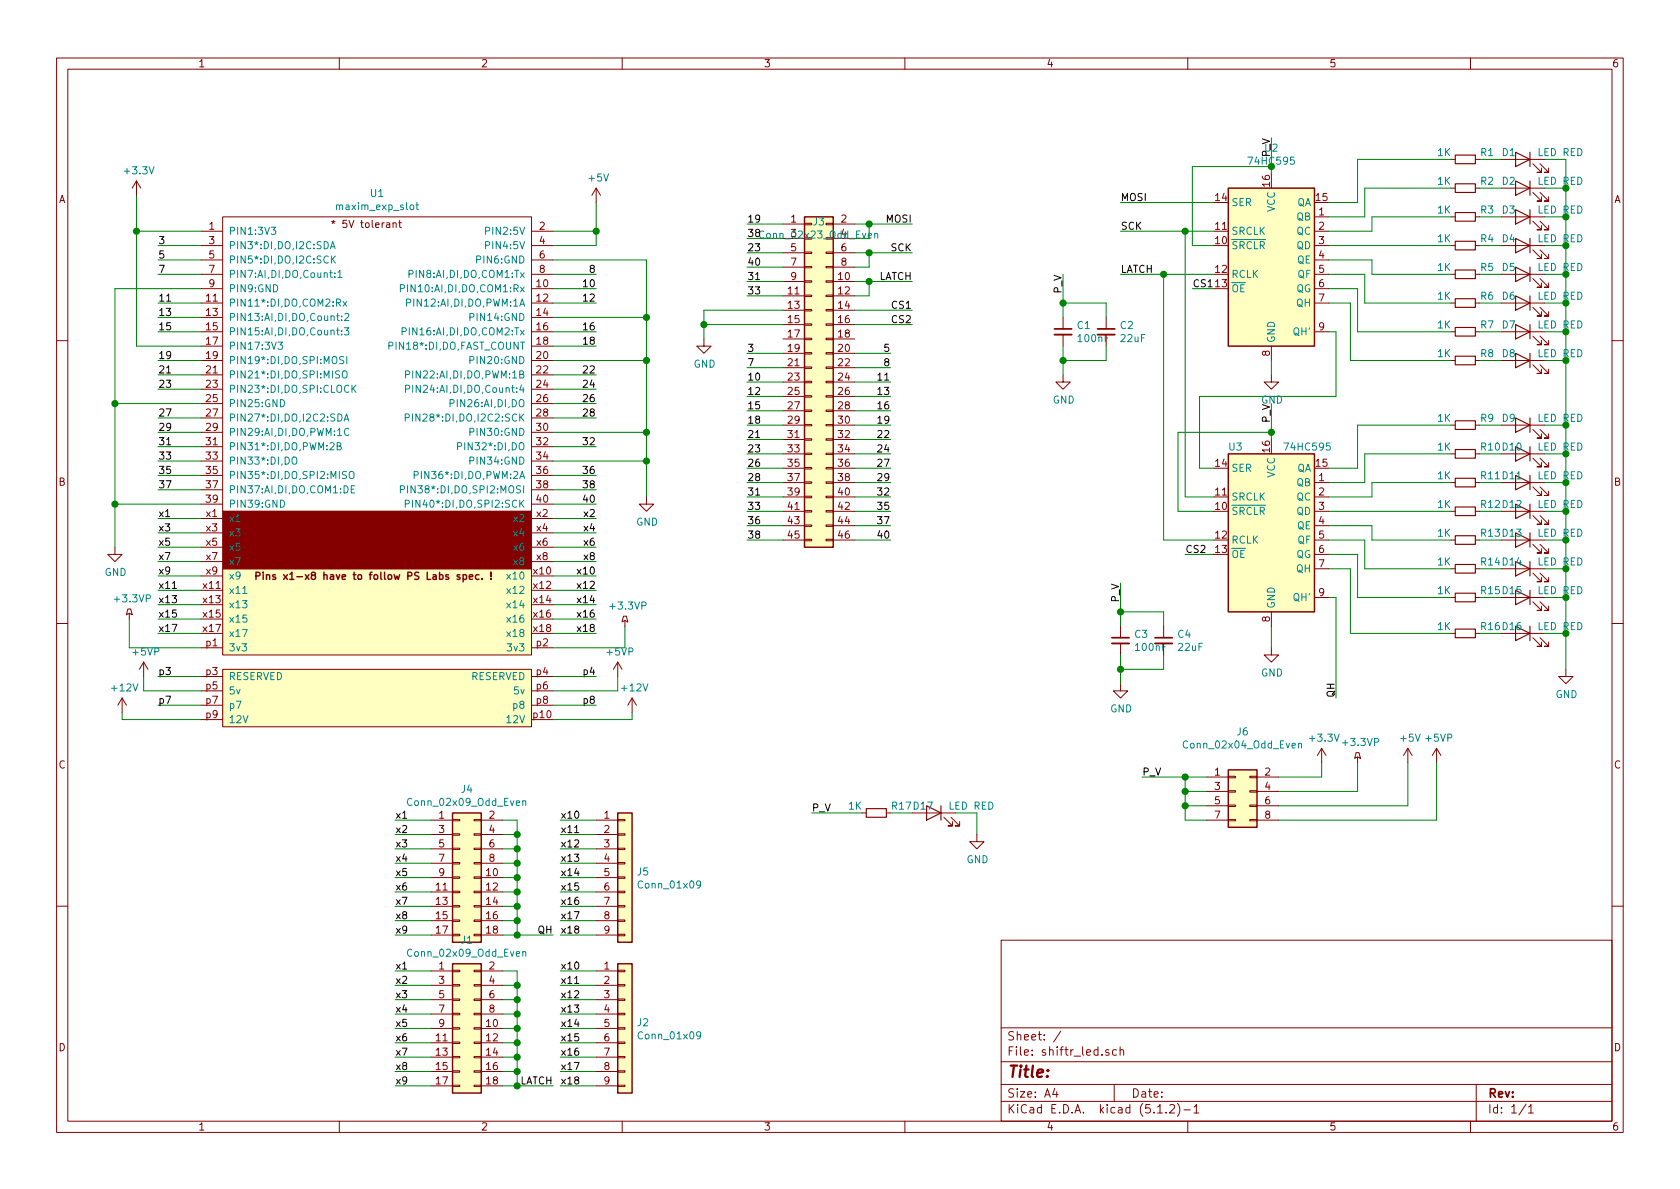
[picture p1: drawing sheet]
<svg xmlns="http://www.w3.org/2000/svg" width="297mm" height="210mm" viewBox="0 0 297 210" stroke-linecap="round" stroke-linejoin="round" font-family="sans-serif">
<g fill="none" stroke="#840000" stroke-width=".18">
<path d="M10 10.3h277v189.9h-277zM12 12.2h273v186.1h-273zM60 10.3v1.9M110 10.3v1.9M160 10.3v1.9M210 10.3v1.9M260 10.3v1.9M24.1 32l-.7 1.3M24.1 32v2.5M24.1 32l.8 1.3M39.4 38.3h54.6v52.1h-54.6zM58.6 39.1l.3 .2 .3-.2"/>
<path d="M58.8 39.5l.1-.2 .2 .2M58.9 39v.3M69.5 39.5l.2-.1h.3l.1 .8M70.5 39.4h.5M70.7 39v1.1l.3 .1M105.4 33.3l-.8 1.2M105.4 33.3v2.5M105.4 33.3l.8 1.2M138.4 39.6h3.8M142.2 39.5h1.3v.2h-1.3zM146 39.5h1.3v.2h-1.3zM147.3 39.6h3.8"/>
<path d="M232.4 38.3h2.5M256.5 38.3h.8M256.5 28.2h.8M256.5 33.3h.8M260.9 38.3h.7M260.9 28.2h.7M260.9 33.3h.7M268 38.3h5M268 28.2h5M268 33.3h5M271 29l1.5 1.5h-.7h.7v-.8M271 34l1.5 1.6h-.7h.7v-.8"/>
<path d="M271 39.1l1.5 1.5h-.7h.7v-.7M272.3 29l1.5 1.5h-.8h.8v-.8M272.3 34l1.5 1.6h-.8h.8v-.8M272.3 39.1l1.5 1.5h-.8h.8v-.7M35.6 40.9h3.8M35.6 43.4h3.8M35.6 46h3.8M35.6 48.5h3.8M35.6 51h3.8M35.6 53.6h3.8M35.6 58.7h3.8M35.6 56.1h3.8"/>
<path d="M94 40.9h3.8M94 43.4h3.8M94 46h3.8M94 48.5h3.8M94 51h3.8M94 53.6h3.8M94 58.7h3.8M94 56.1h3.8M124.5 59.9v1.3h1.2l-1.2 1.3-1.3-1.3h1.3M138.4 49.8h3.8M138.4 52.3h3.8M138.4 54.9h3.8"/>
<path d="M138.4 57.4h3.8M138.4 59.9h3.8M138.4 42.2h3.8M138.4 44.7h3.8M138.4 47.2h3.8M142.2 59.8h1.3v.3h-1.3zM142.2 57.3h1.3v.2h-1.3zM142.2 54.7h1.3v.3h-1.3zM142.2 52.2h1.3v.2h-1.3zM142.2 49.7h1.3v.2h-1.3zM142.2 47.1h1.3v.3h-1.3zM142.2 44.6h1.3v.2h-1.3z"/>
<path d="M146 59.8h1.3v.3h-1.3zM146 57.3h1.3v.2h-1.3zM146 54.7h1.3v.3h-1.3zM146 52.2h1.3v.2h-1.3zM146 49.7h1.3v.2h-1.3zM146 47.1h1.3v.3h-1.3zM146 44.6h1.3v.2h-1.3zM147.3 49.8h3.8M147.3 52.3h3.8M147.3 54.9h3.8M147.3 57.4h3.8M147.3 59.9h3.8"/>
<path d="M147.3 42.2h3.8M147.3 44.7h3.8M147.3 47.2h3.8M188 56.1v2.1M188 59.2v2M195.6 56.1v2.1M195.6 59.2v2M232.4 40.9h2.5M232.4 43.4h2.5M232.4 46h2.5M232.4 48.5h2.5M232.4 51h2.5"/>
<path d="M232.4 53.6h2.5M232.4 58.7h2.5M256.5 43.4h.8M256.5 48.5h.8M256.5 53.6h.8M256.5 58.7h.8M260.9 43.4h.7M260.9 48.5h.7M260.9 53.6h.7M260.9 58.7h.7M268 43.4h5M268 48.5h5"/>
<path d="M268 53.6h5M268 58.7h5M271 44.2l1.5 1.5h-.7h.7v-.7M271 49.3l1.5 1.5h-.7h.7v-.8M271 54.4l1.5 1.5h-.7h.7v-.8M271 59.4l1.5 1.6h-.7h.7v-.8M272.3 44.2l1.5 1.5h-.8h.8v-.7M272.3 49.3l1.5 1.5h-.8h.8v-.8M272.3 54.4l1.5 1.5h-.8h.8v-.8M272.3 59.4l1.5 1.6h-.8h.8v-.8M10 60.2h2M35.6 63.7h3.8"/>
<path d="M35.6 61.2h3.8M35.6 66.3h3.8M35.6 68.8h3.8M35.6 71.4h3.8M35.6 73.9h3.8M35.6 76.4h3.8M35.6 79h3.8M94 63.7h3.8M94 61.2h3.8M94 66.3h3.8M94 68.8h3.8M94 71.4h3.8"/>
<path d="M94 73.9h3.8M94 76.4h3.8M94 79h3.8M138.4 75.2h3.8M138.4 62.5h3.8M138.4 65h3.8M138.4 67.6h3.8M138.4 70.1h3.8M138.4 72.6h3.8M138.4 77.7h3.8M142.2 77.6h1.3v.2h-1.3zM142.2 75.1h1.3v.2h-1.3z"/>
<path d="M142.2 72.5h1.3v.3h-1.3zM142.2 70h1.3v.2h-1.3zM142.2 67.4h1.3v.3h-1.3zM142.2 64.9h1.3v.2h-1.3zM142.2 62.4h1.3v.2h-1.3zM146 77.6h1.3v.2h-1.3zM146 75.1h1.3v.2h-1.3zM146 72.5h1.3v.3h-1.3zM146 70h1.3v.2h-1.3zM146 67.4h1.3v.3h-1.3zM146 64.9h1.3v.2h-1.3zM146 62.4h1.3v.2h-1.3z"/>
<path d="M147.3 75.2h3.8M147.3 62.5h3.8M147.3 65h3.8M147.3 67.6h3.8M147.3 70.1h3.8M147.3 72.6h3.8M147.3 77.7h3.8M188 66.3v1.3h1.2l-1.2 1.2-1.3-1.2h1.3M224.8 66.3v1.3h1.3l-1.3 1.2-1.3-1.2h1.3M224.8 61.2v2.5M256.5 63.7h.8M256.5 75.2h.8"/>
<path d="M260.9 63.7h.7M260.9 75.2h.7M268 63.7h5M268 75.2h5M271 64.5l1.5 1.5h-.7h.7v-.7M271 75.9l1.5 1.6h-.7h.7v-.8M272.3 64.5l1.5 1.5h-.8h.8v-.7M272.3 75.9l1.5 1.6h-.8h.8v-.8M285 60.2h2M20.3 96.8v1.2h1.3l-1.3 1.3-1.3-1.3h1.3M35.6 81.5h3.8M35.6 84.1h3.8"/>
<path d="M35.6 86.6h3.8M35.6 89.1h3.8M35.6 91.7h3.8M35.6 94.2h3.8M35.6 96.8h3.8M35.6 99.3h3.8M94 81.5h3.8M94 84.1h3.8M94 86.6h3.8M94 89.1h3.8M94 91.7h3.8M94 94.2h3.8"/>
<path d="M94 96.8h3.8M94 99.3h3.8M114.3 87.9v1.2h1.3l-1.3 1.3-1.3-1.3h1.3M138.4 80.3h3.8M138.4 85.3h3.8M138.4 90.4h3.8M138.4 95.5h3.8M138.4 82.8h3.8M138.4 87.9h3.8M138.4 93h3.8M142.2 95.4h1.3v.2h-1.3zM142.2 92.8h1.3v.3h-1.3z"/>
<path d="M142.2 90.3h1.3v.2h-1.3zM142.2 87.8h1.3v.2h-1.3zM142.2 85.2h1.3v.3h-1.3zM142.2 82.7h1.3v.2h-1.3zM142.2 80.1h1.3v.3h-1.3zM146 95.4h1.3v.2h-1.3zM146 92.8h1.3v.3h-1.3zM146 90.3h1.3v.2h-1.3zM146 87.8h1.3v.2h-1.3zM146 85.2h1.3v.3h-1.3zM146 82.7h1.3v.2h-1.3zM146 80.1h1.3v.3h-1.3z"/>
<path d="M147.3 80.3h3.8M147.3 85.3h3.8M147.3 90.4h3.8M147.3 95.5h3.8M147.3 82.8h3.8M147.3 87.9h3.8M147.3 93h3.8M232.4 85.3h2.5M232.4 90.4h2.5M232.4 95.5h2.5M232.4 87.9h2.5M232.4 93h2.5"/>
<path d="M232.4 98h2.5M256.5 80.3h.8M256.5 85.3h.8M256.5 90.4h.8M256.5 95.5h.8M260.9 80.3h.7M260.9 85.3h.7M260.9 90.4h.7M260.9 95.5h.7M268 80.3h5M268 85.3h5M268 90.4h5"/>
<path d="M268 95.5h5M271 81l1.5 1.5h-.7h.7v-.7M271 86.1l1.5 1.5h-.7h.7v-.7M271 91.2l1.5 1.5h-.7h.7v-.8M271 96.3l1.5 1.5h-.7h.7v-.8M272.3 81l1.5 1.5h-.8h.8v-.7M272.3 86.1l1.5 1.5h-.8h.8v-.7M272.3 91.2l1.5 1.5h-.8h.8v-.8M272.3 96.3l1.5 1.5h-.8h.8v-.8M10 110.3h2M22.6 107.7h.5l.3 1-.5-.2-.5 .2zM22.9 108.5v1"/>
<path d="M25.4 117.1l-.8 1.3M25.4 117.1v2.5M25.4 117.1l.8 1.3M35.6 112h3.8M35.6 114.5h3.8M35.6 119.6h3.8M35.6 101.8h3.8M35.6 104.4h3.8M35.6 106.9h3.8M35.6 109.5h3.8M39.4 118.4h54.6v10.1h-54.6zM39.4 100.6h54.6v15.2h-54.6z"/>
<path d="M94 112h3.8M94 114.5h3.8M94 119.6h3.8M94 101.8h3.8M94 104.4h3.8M94 106.9h3.8M94 109.5h3.8M109.2 117.1l-.7 1.3M109.2 117.1v2.5M109.2 117.1l.8 1.3M110.2 109h.5l.3 1-.5-.3-.5 .3zM110.5 109.7v1"/>
<path d="M198.1 110.7v2.1M198.1 113.8v2M205.7 110.7v2.1M205.7 113.8v2M224.8 114.5v1.3h1.3l-1.3 1.3-1.3-1.3h1.3M224.8 108.2v2.5M232.4 100.6h2.5M232.4 105.7h2.5M256.5 100.6h.8M256.5 105.7h.8M256.5 112h.8M260.9 100.6h.7"/>
<path d="M260.9 105.7h.7M260.9 112h.7M268 100.6h5M268 105.7h5M268 112h5M271 101.3l1.5 1.6h-.7h.7v-.8M271 106.4l1.5 1.5h-.7h.7v-.7M271 112.8l1.5 1.5h-.7h.7v-.8M272.3 101.3l1.5 1.6h-.8h.8v-.8M272.3 106.4l1.5 1.5h-.8h.8v-.7M272.3 112.8l1.5 1.5h-.8h.8v-.8M276.9 118.4v1.2h1.2l-1.2 1.3-1.3-1.3h1.3"/>
<path d="M285 110.3h2M21.6 123.4l-.8 1.3M21.6 123.4v2.6M21.6 123.4l.8 1.3M35.6 127.2h3.8M35.6 122.2h3.8M35.6 124.7h3.8M94 127.2h3.8M94 122.2h3.8M94 124.7h3.8M111.8 123.4l-.8 1.3M111.8 123.4v2.6"/>
<path d="M111.8 123.4l.7 1.3M198.1 120.9v1.3h1.3l-1.3 1.2-1.3-1.2h1.3M213.4 137.4h3.8M213.4 139.9h3.8M217.2 139.8h1.2v.3h-1.2zM217.2 137.3h1.2v.2h-1.2zM221 139.8h1.2v.3h-1.2zM221 137.3h1.2v.2h-1.2zM222.2 137.4h3.9M222.2 139.9h3.9M233.7 132.3l-.8 1.3M233.7 132.3v2.6"/>
<path d="M233.7 132.3l.7 1.3M239.8 133.1h.5l.2 1-.5-.2-.5 .2zM240 133.9v1M248.9 132.3l-.7 1.3M248.9 132.3v2.6M248.9 132.3l.8 1.3M254 132.3l-.8 1.3M254 132.3v2.6M254 132.3l.8 1.3M76.2 145h3.8M76.2 155.2h3.8M76.2 157.7h3.8"/>
<path d="M76.2 147.6h3.8M76.2 150.1h3.8M76.2 152.6h3.8M80 157.6h1.3v.3h-1.3zM80 155.1h1.3v.2h-1.3zM80 152.5h1.3v.3h-1.3zM80 150h1.3v.2h-1.3zM80 147.4h1.3v.3h-1.3zM80 144.9h1.3v.3h-1.3zM83.8 157.6h1.3v.3h-1.3zM83.8 155.1h1.3v.2h-1.3zM83.8 152.5h1.3v.3h-1.3z"/>
<path d="M83.8 150h1.3v.2h-1.3zM83.8 147.4h1.3v.3h-1.3zM83.8 144.9h1.3v.3h-1.3zM85.1 145h3.8M85.1 155.2h3.8M85.1 157.7h3.8M85.1 147.6h3.8M85.1 150.1h3.8M85.1 152.6h3.8M105.4 145h3.8M105.4 155.2h3.8M105.4 157.7h3.8"/>
<path d="M105.4 147.6h3.8M105.4 150.1h3.8M105.4 152.6h3.8M109.2 157.6h1.3v.3h-1.3zM109.2 155.1h1.3v.2h-1.3zM109.2 152.5h1.3v.3h-1.3zM109.2 150h1.3v.2h-1.3zM109.2 147.4h1.3v.3h-1.3zM109.2 144.9h1.3v.3h-1.3zM152.4 143.8h.8M156.7 143.8h.8M163.8 143.8h5.1"/>
<path d="M166.9 144.5l1.5 1.5h-.8h.8v-.7M168.1 144.5l1.6 1.5h-.8h.8v-.7M172.7 147.6v1.2h1.3l-1.3 1.3-1.3-1.3h1.3M213.4 145h3.8M213.4 142.5h3.8M217.2 144.9h1.2v.3h-1.2zM217.2 142.4h1.2v.2h-1.2zM221 144.9h1.2v.3h-1.2zM221 142.4h1.2v.2h-1.2zM222.2 145h3.9M222.2 142.5h3.9M10 160.2h2"/>
<path d="M76.2 160.3h3.8M76.2 162.8h3.8M76.2 165.3h3.8M76.2 171.7h3.8M76.2 174.2h3.8M76.2 176.8h3.8M76.2 179.3h3.8M80 165.2h1.3v.3h-1.3zM80 162.7h1.3v.2h-1.3zM80 160.1h1.3v.3h-1.3zM80 179.2h1.3v.2h-1.3zM80 176.7h1.3v.2h-1.3z"/>
<path d="M80 174.1h1.3v.3h-1.3zM80 171.6h1.3v.2h-1.3zM83.8 165.2h1.3v.3h-1.3zM83.8 162.7h1.3v.2h-1.3zM83.8 160.1h1.3v.3h-1.3zM83.8 179.2h1.3v.2h-1.3zM83.8 176.7h1.3v.2h-1.3zM83.8 174.1h1.3v.3h-1.3zM83.8 171.6h1.3v.2h-1.3zM85.1 160.3h3.8M85.1 162.8h3.8M85.1 165.3h3.8"/>
<path d="M85.1 171.7h3.8M85.1 174.2h3.8M85.1 176.8h3.8M85.1 179.3h3.8M105.4 160.3h3.8M105.4 162.8h3.8M105.4 165.3h3.8M105.4 171.7h3.8M105.4 174.2h3.8M105.4 176.8h3.8M105.4 179.3h3.8M109.2 165.2h1.3v.3h-1.3z"/>
<path d="M109.2 162.7h1.3v.2h-1.3zM109.2 160.1h1.3v.3h-1.3zM109.2 179.2h1.3v.2h-1.3zM109.2 176.7h1.3v.2h-1.3zM109.2 174.1h1.3v.3h-1.3zM109.2 171.6h1.3v.2h-1.3zM177 166.3h108v32h-108zM285 160.2h2M60 198.3v1.9M76.2 181.9h3.8M76.2 184.4h3.8M76.2 186.9h3.8"/>
<path d="M76.2 189.5h3.8M76.2 192h3.8M80 191.9h1.3v.2h-1.3zM80 189.4h1.3v.2h-1.3zM80 186.8h1.3v.3h-1.3zM80 184.3h1.3v.2h-1.3zM80 181.7h1.3v.3h-1.3zM83.8 191.9h1.3v.2h-1.3zM83.8 189.4h1.3v.2h-1.3zM83.8 186.8h1.3v.3h-1.3zM83.8 184.3h1.3v.2h-1.3zM83.8 181.7h1.3v.3h-1.3z"/>
<path d="M85.1 181.9h3.8M85.1 184.4h3.8M85.1 186.9h3.8M85.1 189.5h3.8M85.1 192h3.8M105.4 181.9h3.8M105.4 184.4h3.8M105.4 186.9h3.8M105.4 189.5h3.8M105.4 192h3.8M109.2 191.9h1.3v.2h-1.3zM109.2 189.4h1.3v.2h-1.3z"/>
<path d="M109.2 186.8h1.3v.3h-1.3zM109.2 184.3h1.3v.2h-1.3zM109.2 181.7h1.3v.3h-1.3zM110 198.3v1.9M160 198.3v1.9M177 194.8h108M177 191.8h108M177 187.8h108M177 181.8h108M186.5 192.5l-.4 1h1M186.8 193v1M187.6 182.3l-1.3 2"/>
<path d="M196.1 185.7l-.4-.1-.2 .2 .1 .2 .5 .2v.3h-.6M197 191.8v3M197.4 185.7l-.4-.1-.3 .3 .1 .6h.6M198 185.7l.3-.1 .3 .1 .1 .9M198 185.1v1.5M204.7 196.8h.8M206.2 196.7v.1M206.8 195.5l.2-.2h.4l.2 .2 .1 .3-.1 .2-.8 .8h.9M208.2 195.1a1.71 1.71 0 0 1 0 2.3M209.3 196.3h1.2M210 198.3v1.9M211.1 195.8l.4-.5v1.5"/>
<path d="M211.1 196.8h.9M260 198.3v1.9M261 191.8v6.5M269.8 195.2l-1.2 2M270.3 195.8l.4-.5v1.5M270.3 196.8h.8"/>
</g>
<g fill="#ffffc2" stroke="#ffffc2" stroke-width=".18">
<path d="M217.2 33.3h15.2v27.9h-15.2z"/>
<path d="M39.4 118.4h54.6v10.1h-54.6z"/>
<path d="M39.4 100.6h54.6v15.2h-54.6z"/>
<path d="M142.2 38.3h5.1v58.5h-5.1z"/>
<path d="M80 143.8h5.1v22.8h-5.1z"/>
<path d="M109.2 143.8h2.6v22.8h-2.6z"/>
<path d="M217.2 136.1h5v10.2h-5z"/>
<path d="M217.2 80.3h15.2v27.9h-15.2z"/>
<path d="M80 170.4h5.1v22.9h-5.1z"/>
<path d="M109.2 170.4h2.6v22.9h-2.6z"/>
</g>
<g fill="none" stroke="#840000" stroke-width=".25">
<path d="M142.2 38.3h5.1v58.5h-5.1zM217.2 33.3h15.2v27.9h-15.2zM217.2 80.3h15.2v27.9h-15.2zM45.3 101.8l.6-.1v-.4l-.2-.1h-.4v1.3M46.5 101.2v.1M46.5 101.6v.9M47.1 101.7l.2-.1 .3 .1 .1 .8M47.1 101.6v.9M48.7 101.7l-.3-.1-.2 .2 .1 .2 .4 .1v.3h-.5M84.7 101.7l-.4-.1-.2 .2 .1 .6h.5M85.2 102.3v.2M86.8 102.3v.2"/>
<path d="M86.8 101.2v.8M217.2 136.1h5v10.2h-5zM80 143.8h5.1v22.8h-5.1zM109.2 143.8h2.6v22.8h-2.6zM80 170.4h5.1v22.9h-5.1zM109.2 170.4h2.6v22.9h-2.6z"/>
</g>
<g fill="none" stroke="#008400" stroke-width=".18">
<path d="M24.1 34.5v26.7h11.5M105.4 35.8v7.6h-7.6M132.1 39.6h6.3M151.1 39.6h10.2M153.7 39.6v2.6M198.1 35.8h16.5M224.8 29.5h-14v13.9h3.8M224.8 24.4v6.3M256.5 28.2h-16.5v7.6h-5.1M256.5 38.3h-13.9v2.6h-7.7M256.5 33.3h-15.2v5h-6.4M261.6 28.2h3.8"/>
<path d="M261.6 33.3h3.8M261.6 38.3h3.8M273 28.2h3.9v90.2M273 33.3h3.9M273 38.3h3.9M24.1 40.9h11.5M27.9 48.5h7.7M27.9 58.7h7.7M27.9 43.4h7.7M27.9 53.6h7.7M27.9 46h7.7M27.9 56.1h7.7"/>
<path d="M35.6 51h-15.3v45.8M97.8 40.9h7.6M97.8 48.5h7.6M97.8 58.7h7.6M97.8 53.6h7.6M97.8 46h16.5v41.9M97.8 51h7.6M97.8 56.1h16.5M124.5 57.4h13.9M132.1 44.7h6.3M132.1 47.2h6.3M132.1 42.2h6.3"/>
<path d="M132.1 49.8h6.3M132.1 52.3h6.3M138.4 54.9h-13.9v5M151.1 44.7h10.2M151.1 49.8h10.2M151.1 54.9h10.2M151.1 57.4h10.2M153.7 44.7v2.5h-2.6M153.7 49.8v2.5h-2.6M188 53.6h7.6v2.5M188 48.5v7.6M198.1 40.9h16.5"/>
<path d="M198.1 48.5h16.5M205.7 48.5v47h8.9M209.5 40.9v47h5.1M210.8 51h3.8M234.9 48.5h6.4v5.1h15.2M234.9 46h7.7v2.5h13.9M234.9 58.7h1.3v11.4h-24.1v12.7h2.5M234.9 51h5.1v7.7h16.5M234.9 43.4h21.6M234.9 53.6h3.9v10.1h17.7M261.6 48.5h3.8M261.6 58.7h3.8"/>
<path d="M261.6 43.4h3.8M261.6 53.6h3.8M273 48.5h3.9M273 58.7h3.9M273 43.4h3.9M273 53.6h3.9M20.3 71.4h15.3M27.9 63.7h7.7M27.9 79h7.7M27.9 76.4h7.7M27.9 73.9h7.7M27.9 68.8h7.7"/>
<path d="M27.9 66.3h7.7M97.8 63.7h16.5M97.8 79h7.6M97.8 76.4h16.5M97.8 73.9h7.6M97.8 71.4h7.6M97.8 68.8h7.6M97.8 66.3h7.6M97.8 61.2h7.6M132.1 70.1h6.3M132.1 75.2h6.3M132.1 62.5h6.3"/>
<path d="M132.1 65h6.3M132.1 67.6h6.3M132.1 72.6h6.3M132.1 77.7h6.3M151.1 70.1h6.4M151.1 75.2h6.4M151.1 62.5h6.4M151.1 65h6.4M151.1 67.6h6.4M151.1 72.6h6.4M151.1 77.7h6.4M188 61.2v5.1"/>
<path d="M195.6 61.2v2.5h-7.6M224.8 76.4h-16.5v14h6.3M224.8 63.7v2.6M224.8 71.4v6.3M256.5 75.2h-16.5v7.6h-5.1M261.6 63.7h3.8M261.6 75.2h3.8M273 63.7h3.9M273 75.2h3.9M20.3 89.1h15.3M27.9 91.7h7.7M27.9 94.2h7.7"/>
<path d="M27.9 86.6h7.7M27.9 84.1h7.7M27.9 81.5h7.7M27.9 99.3h7.7M27.9 96.8h7.7M97.8 91.7h7.6M97.8 94.2h7.6M97.8 89.1h7.6M97.8 86.6h7.6M97.8 84.1h7.6M97.8 81.5h16.5M97.8 99.3h7.6"/>
<path d="M97.8 96.8h7.6M132.1 87.9h6.3M132.1 95.5h6.3M132.1 82.8h6.3M132.1 80.3h6.3M132.1 85.3h6.3M132.1 90.4h6.3M132.1 93h6.3M151.1 87.9h6.4M151.1 95.5h6.4M151.1 82.8h6.4M151.1 80.3h6.4"/>
<path d="M151.1 85.3h6.4M151.1 90.4h6.4M151.1 93h6.4M209.5 98h5.1M234.9 95.5h6.4v5.1h15.2M234.9 93h7.7v2.5h13.9M234.9 98h5.1v7.7h16.5M234.9 90.4h21.6M256.5 85.3h-13.9v2.6h-7.7M256.5 80.3h-15.2v5h-6.4M261.6 95.5h3.8M261.6 80.3h3.8"/>
<path d="M261.6 85.3h3.8M261.6 90.4h3.8M273 95.5h3.9M273 80.3h3.9M273 85.3h3.9M273 90.4h3.9M22.9 109.5v5h12.7M25.4 119.6v2.6h10.2M27.9 112h7.7M27.9 119.6h7.7M27.9 109.5h7.7M27.9 106.9h7.7"/>
<path d="M27.9 104.4h7.7M27.9 101.8h7.7M97.8 112h7.6M97.8 119.6h7.6M97.8 109.5h7.6M97.8 106.9h7.6M97.8 104.4h7.6M97.8 101.8h7.6M109.2 119.6v2.6h-11.4M110.5 110.7v3.8h-12.7M198.1 108.2h7.6v2.5M198.1 103.1v7.6"/>
<path d="M198.1 115.8v5.1M205.7 115.8v2.6h-7.6M224.8 110.7v3.8M234.9 105.7h1.3v17.7M234.9 100.6h3.9v11.4h17.7M261.6 100.6h3.8M261.6 105.7h3.8M261.6 112h3.8M273 100.6h3.9M273 105.7h3.9M273 112h3.9M21.6 126v1.2h14"/>
<path d="M27.9 124.7h7.7M97.8 124.7h7.6M111.8 126v1.2h-14M201.9 137.4h11.5M209.5 137.4v7.6h3.9M209.5 139.9h3.9M233.7 134.9v2.5h-7.6M240 134.9v5h-13.9M248.9 134.9v7.6h-22.8M254 134.9v10.1h-27.9M69.8 145h6.4M69.8 147.6h6.4"/>
<path d="M69.8 150.1h6.4M69.8 152.6h6.4M69.8 155.2h6.4M69.8 157.7h6.4M88.9 145h2.5v20.3M88.9 147.6h2.5M88.9 150.1h2.5M88.9 152.6h2.5M88.9 155.2h2.5M88.9 157.7h2.5M99.1 145h6.3M99.1 147.6h6.3"/>
<path d="M99.1 150.1h6.3M99.1 152.6h6.3M99.1 155.2h6.3M99.1 157.7h6.3M143.5 143.8h8.9M157.5 143.8h3.8M168.9 143.8h3.8v3.8M209.5 142.5h3.9M69.8 160.3h6.4M69.8 162.8h6.4M69.8 165.3h6.4M69.8 171.7h6.4"/>
<path d="M69.8 174.2h6.4M69.8 176.8h6.4M69.8 179.3h6.4M88.9 160.3h2.5M88.9 162.8h2.5M88.9 165.3h8.9M88.9 171.7h2.5v20.3M88.9 174.2h2.5M88.9 176.8h2.5M88.9 179.3h2.5M99.1 160.3h6.3M99.1 162.8h6.3"/>
<path d="M99.1 165.3h6.3M99.1 171.7h6.3M99.1 174.2h6.3M99.1 176.8h6.3M99.1 179.3h6.3M69.8 181.9h6.4M69.8 184.4h6.4M69.8 186.9h6.4M69.8 189.5h6.4M69.8 192h6.4M88.9 181.9h2.5M88.9 184.4h2.5"/>
<path d="M88.9 186.9h2.5M88.9 189.5h2.5M88.9 192h8.9M99.1 181.9h6.3M99.1 184.4h6.3M99.1 186.9h6.3M99.1 189.5h6.3M99.1 192h6.3"/>
</g>
<g fill="#008400" stroke="#008400" stroke-width=".25">
<circle cx="209.6" cy="40.9" r=".51"/>
<circle cx="205.7" cy="48.5" r=".51"/>
<circle cx="276.9" cy="33.3" r=".51"/>
<circle cx="276.9" cy="43.4" r=".51"/>
<circle cx="276.9" cy="38.3" r=".51"/>
<circle cx="276.9" cy="58.7" r=".51"/>
<circle cx="276.9" cy="53.6" r=".51"/>
<circle cx="276.9" cy="48.5" r=".51"/>
<circle cx="276.9" cy="80.3" r=".51"/>
<circle cx="276.9" cy="90.4" r=".51"/>
<circle cx="276.9" cy="85.3" r=".51"/>
<circle cx="276.9" cy="100.6" r=".51"/>
<circle cx="276.9" cy="95.5" r=".51"/>
<circle cx="153.7" cy="39.6" r=".51"/>
<circle cx="153.7" cy="44.7" r=".51"/>
<circle cx="153.7" cy="49.8" r=".51"/>
<circle cx="91.4" cy="162.8" r=".51"/>
<circle cx="91.4" cy="160.3" r=".51"/>
<circle cx="91.4" cy="157.7" r=".51"/>
<circle cx="91.4" cy="155.2" r=".51"/>
<circle cx="91.4" cy="152.6" r=".51"/>
<circle cx="91.4" cy="150.1" r=".51"/>
<circle cx="91.4" cy="147.6" r=".51"/>
<circle cx="209.6" cy="137.4" r=".51"/>
<circle cx="114.3" cy="56.1" r=".51"/>
<circle cx="114.3" cy="63.7" r=".51"/>
<circle cx="114.3" cy="76.4" r=".51"/>
<circle cx="114.3" cy="81.5" r=".51"/>
<circle cx="20.3" cy="71.4" r=".51"/>
<circle cx="20.3" cy="89.1" r=".51"/>
<circle cx="24.1" cy="40.9" r=".51"/>
<circle cx="105.4" cy="40.9" r=".51"/>
<circle cx="209.6" cy="142.5" r=".51"/>
<circle cx="209.6" cy="139.9" r=".51"/>
<circle cx="224.8" cy="76.4" r=".51"/>
<circle cx="224.8" cy="29.5" r=".51"/>
<circle cx="188" cy="53.6" r=".51"/>
<circle cx="188" cy="63.7" r=".51"/>
<circle cx="198.1" cy="108.2" r=".51"/>
<circle cx="198.1" cy="118.4" r=".51"/>
<circle cx="276.9" cy="63.7" r=".51"/>
<circle cx="276.9" cy="75.2" r=".51"/>
<circle cx="124.5" cy="57.4" r=".51"/>
<circle cx="91.4" cy="165.3" r=".51"/>
<circle cx="91.4" cy="189.5" r=".51"/>
<circle cx="91.4" cy="186.9" r=".51"/>
<circle cx="91.4" cy="184.4" r=".51"/>
<circle cx="91.4" cy="181.9" r=".51"/>
<circle cx="91.4" cy="179.3" r=".51"/>
<circle cx="91.4" cy="176.8" r=".51"/>
<circle cx="91.4" cy="174.2" r=".51"/>
<circle cx="91.4" cy="192" r=".51"/>
<circle cx="276.9" cy="105.7" r=".51"/>
<circle cx="276.9" cy="112" r=".51"/>
</g>
<g fill="none" stroke="#840000" stroke-width=".2">
<path d="M257.3 27.4h3.6v1.6h-3.6zM257.3 32.5h3.6v1.5h-3.6zM257.3 37.6h3.6v1.5h-3.6zM268 26.9l2.5 1.3-2.5 1.3zM268 32l2.5 1.3-2.5 1.2zM268 37.1l2.5 1.2-2.5 1.3zM270.5 26.9v2.6M270.5 32v2.5M270.5 37.1v2.5M257.3 42.7h3.6v1.5h-3.6zM257.3 47.7h3.6v1.6h-3.6zM257.3 52.8h3.6v1.6h-3.6z"/>
<path d="M257.3 57.9h3.6v1.5h-3.6zM268 42.2l2.5 1.2-2.5 1.3zM268 47.2l2.5 1.3-2.5 1.3zM268 52.3l2.5 1.3-2.5 1.3zM268 57.4l2.5 1.3-2.5 1.2zM270.5 42.2v2.5M270.5 47.2v2.6M270.5 52.3v2.6M270.5 57.4v2.5M257.3 63h3.6v1.5h-3.6zM257.3 74.4h3.6v1.5h-3.6zM257.3 79.5h3.6v1.5h-3.6z"/>
<path d="M268 62.5l2.5 1.2-2.5 1.3zM268 73.9l2.5 1.3-2.5 1.2zM268 79l2.5 1.3-2.5 1.2zM270.5 62.5v2.5M270.5 73.9v2.5M270.5 79v2.5M257.3 84.6h3.6v1.5h-3.6zM257.3 89.7h3.6v1.5h-3.6zM257.3 94.7h3.6v1.6h-3.6zM257.3 99.8h3.6v1.5h-3.6zM268 84.1l2.5 1.2-2.5 1.3zM268 89.1l2.5 1.3-2.5 1.3z"/>
<path d="M268 94.2l2.5 1.3-2.5 1.3zM268 99.3l2.5 1.3-2.5 1.2zM270.5 84.1v2.5M270.5 89.1v2.6M270.5 94.2v2.6M270.5 99.3v2.5M257.3 104.9h3.6v1.5h-3.6zM257.3 111.2h3.6v1.6h-3.6zM268 104.4l2.5 1.3-2.5 1.2zM268 110.7l2.5 1.3-2.5 1.3zM270.5 104.4v2.5M270.5 110.7v2.6"/>
<path d="M153.2 143h3.5v1.5h-3.5zM163.8 142.5l2.6 1.3-2.6 1.2zM166.4 142.5v2.5"/>
</g>
<path d="M39.4 90.4h54.6v10.2h-54.6z" fill="#840000" stroke="#840000" stroke-width=".18"/>
<g fill="none" stroke="#008484" stroke-width=".18">
<path d="M72.6 36.3l.3-.1 .2 .2v.6l-.4 .1-.2-.3zM73.5 36.2h.5M73.7 35.8v1.1l.3 .2M48 40.2h.7l-.4 .5 .4 .1v.4l-.2 .2-.5-.1M58.4 44l.4-1.3 .5 1.3M58.5 43.6h.6M58.6 45.3v1.2M58.8 45.8l.5 .7M59.2 48.9v.2M59.2 48.3v.1M59.3 45.3l-.7 .7M59.7 48.2l.4-.4v1.3"/>
<path d="M59.7 49.1h.8M60.4 56.6v.1M60.4 55.9v.1M60.4 59.1v.1M60.4 58.4v.2M60.7 53.3l.6 .8M60.9 58h.8l-.4 .4 .3 .2v.5l-.2 .1-.5-.1M61 55.5l.4-.1 .3 .4-.1 .2-.7 .7h.8M61.3 53.3l-.6 .8M70.8 51l.7-.1v-.4l-.2-.2h-.5v1.3M71.1 58.6l.7-.1v-.4l-.7-.1v1.2M71.9 53.5l.7-.1v-.4l-.7-.1v1.2"/>
<path d="M72.3 48.5l.6-.1 .2-.2-.1-.3-.2-.1h-.5v1.3M154.7 41.4l.1-.1h.3l.1 .8M154.7 41.3v.8M49.1 60.5h.8l-.4 .5 .4 .1-.1 .6-.4 .1-.3-.2M49.6 70.7a.64 .64 0 0 1 .7 .6 .64 .64 0 0 1-.7 .6zM59.6 78.9l.6-.1v-.4l-.6-.1v1.2h.5l.3-.2v-.2l-.4-.2M59.7 73.2a.64 .64 0 0 1 .8 .6 .64 .64 0 0 1-.8 .7zM60.6 65.8a.45 .45 0 0 1 .7 0 .88 .88 0 0 1-.2 1h-.4a1.07 1.07 0 0 1-.1-1zM60.8 63.1l-.5-.1-.2 .2v.3l.6 .3 .1 .3-.3 .2h-.5M60.8 74.5l.5-1.3 .4 1.3M61 74.1h.5M61.3 63v1.3"/>
<path d="M61.7 75.9a.6 .6 0 0 0-.9 .4 .6 .6 0 0 0 .6 .7l.3-.1M62.2 68.1v1.3M62.4 68.7l.5 .7M62.9 68.1l-.7 .8M68.8 61.2l.6-.1v-.5l-.2-.1h-.4v1.3M71.7 73.9l.6-.1v-.5l-.2-.1h-.4v1.3M71.7 66.2h.6l.1-.2v-.3l-.2-.1h-.5v1.2M71.7 68.8l.6-.1 .1-.2v-.3l-.2-.1h-.5v1.3M79.6 71.3h.6v-.5l-.1-.1h-.5v1.2M80.9 78.9h.6l.1-.2v-.3l-.2-.1h-.5v1.2M49.6 88.4a.64 .64 0 0 1 .7 .7 .64 .64 0 0 1-.7 .6zM51.7 81a.45 .45 0 0 1 .7 0 .88 .88 0 0 1-.2 1.1l-.4-.1a1.07 1.07 0 0 1-.1-1z"/>
<path d="M61.8 83.5a.45 .45 0 0 1 .7 0 .88 .88 0 0 1-.2 1.1h-.4a1.07 1.07 0 0 1-.1-1.1zM62.1 86.5h.4M62.7 85.9h-.6v1.3h.6M70.8 86.6l.7-.1v-.5l-.2-.1h-.5v1.3M71.7 89.1l.6-.1v-.4l-.2-.2h-.4v1.3M73.2 84h.6l.1-.5-.2-.1h-.5v1.2M42.9 104.9h.8M229.6 131.6l.2-.2 .3 .1v.8M229.6 131.4v.9M92.4 141.7l.2-.1 .3 .1 .1 .7M92.4 141.6v.8M123.9 156.3l-.3 .3h-.2l-.2-.3v-.4l.2-.1h.2l.3 .2a.97 .97 0 0 1-.3 1h-.3"/>
<path d="M92.4 168.4l.2-.1h.3l.1 .8M92.4 168.3v.8M123.9 183l-.3 .2h-.2l-.2-.2v-.4l.2-.2h.2l.3 .3a.97 .97 0 0 1-.3 1h-.3"/>
</g>
<path d="M30.5 104.1h.7M101.6 147.2h.7M101.6 173.9h.7" fill="none" stroke="#000" stroke-width=".18"/>
<path d="M186.4 59.2h3.1M194.1 59.2h3M196.6 113.8h3M204.2 113.8h3.1" fill="none" stroke="#840000" stroke-width=".33"/>
<path d="M186.4 58.2h3.1M194.1 58.2h3M196.6 112.8h3M204.2 112.8h3.1" fill="none" stroke="#840000" stroke-width=".3"/>
<text font-size="2.8" fill="#840000" x="178" y="190.5">Title:</text>
<g font-size="2.1" fill="#840000">
<text x="178" y="184">Sheet: /</text>
<text x="178" y="186.7">File: shiftr_led.sch</text>
<text x="178" y="196.9">KiCad E.D.A. kicad (5.1.2)-1</text>
<text x="178" y="194.1">Size: A4</text>
<text x="200" y="194.1">Date:</text>
<text x="263" y="194.1">Rev:</text>
<text x="263" y="196.9">Id: 1/1</text>
</g>
<g font-size="1.8" fill="#840000">
<text x="35" y="11.9">1</text>
<text x="85" y="11.9">2</text>
<text x="135" y="11.9">3</text>
<text x="185" y="11.9">4</text>
<text x="235" y="11.9">5</text>
<text x="285" y="11.9">6</text>
<text x="10.4" y="35.9">A</text>
<text x="214.9" y="35.6">14</text>
<text x="224.5" y="33" transform="rotate(-90 224.5 33)">16</text>
<text x="232.7" y="35.6">15</text>
<text x="285.4" y="35.9">A</text>
<text x="37" y="40.6">1</text>
<text x="59.6" y="40.3">* 5V tolerant</text>
<text x="95.4" y="40.6">2</text>
<text x="139.9" y="39.4">1</text>
<text x="148.7" y="39.4">2</text>
<text x="214.9" y="40.6">11</text>
<text x="233.2" y="38.1">1</text>
<text x="233.2" y="40.6">2</text>
<text x="37" y="43.2">3</text>
<text x="37" y="45.7">5</text>
<text x="95.4" y="43.2">4</text>
<text x="95.4" y="45.7">6</text>
<text x="139.9" y="44.4">5</text>
<text x="139.9" y="47">7</text>
<text x="148.7" y="44.4">6</text>
<text x="148.7" y="47">8</text>
<text x="214.9" y="43.2">10</text>
<text x="233.2" y="43.2">3</text>
<text x="233.2" y="45.7">4</text>
<text x="36.5" y="53.3">11</text>
<text x="37" y="48.3">7</text>
<text x="37" y="50.8">9</text>
<text x="94.9" y="50.8">10</text>
<text x="94.9" y="53.3">12</text>
<text x="95.4" y="48.3">8</text>
<text x="139.4" y="52.1">11</text>
<text x="139.9" y="49.5">9</text>
<text x="148.3" y="49.5">10</text>
<text x="148.3" y="52.1">12</text>
<text x="214.9" y="48.3">12</text>
<text x="214.9" y="50.8">13</text>
<text x="233.2" y="48.3">5</text>
<text x="233.2" y="50.8">6</text>
<text x="233.2" y="53.3">7</text>
<text x="36.5" y="55.9">13</text>
<text x="36.5" y="58.4">15</text>
<text x="94.9" y="55.9">14</text>
<text x="94.9" y="58.4">16</text>
<text x="139.4" y="54.6">13</text>
<text x="139.4" y="57.1">15</text>
<text x="139.4" y="59.7">17</text>
<text x="148.3" y="54.6">14</text>
<text x="148.3" y="57.1">16</text>
<text x="148.3" y="59.7">18</text>
<text x="233.2" y="58.4">9</text>
<text x="36.5" y="61">17</text>
<text x="36.5" y="63.5">19</text>
<text x="94.9" y="61">18</text>
<text x="94.9" y="63.5">20</text>
<text x="139.4" y="62.2">19</text>
<text x="139.4" y="64.8">21</text>
<text x="148.3" y="62.2">20</text>
<text x="148.3" y="64.8">22</text>
<text x="224.5" y="63" transform="rotate(-90 224.5 63)">8</text>
<text x="36.5" y="66">21</text>
<text x="36.5" y="68.6">23</text>
<text x="36.5" y="71.1">25</text>
<text x="94.9" y="66">22</text>
<text x="94.9" y="68.6">24</text>
<text x="94.9" y="71.1">26</text>
<text x="139.4" y="67.3">23</text>
<text x="139.4" y="69.8">25</text>
<text x="148.3" y="67.3">24</text>
<text x="148.3" y="69.8">26</text>
<text x="36.5" y="73.7">27</text>
<text x="36.5" y="76.2">29</text>
<text x="94.9" y="73.7">28</text>
<text x="94.9" y="76.2">30</text>
<text x="139.4" y="72.4">27</text>
<text x="139.4" y="74.9">29</text>
<text x="139.4" y="77.5">31</text>
<text x="148.3" y="72.4">28</text>
<text x="148.3" y="74.9">30</text>
<text x="148.3" y="77.5">32</text>
<text x="36.5" y="78.7">31</text>
<text x="36.5" y="81.3">33</text>
<text x="36.5" y="83.8">35</text>
<text x="94.9" y="78.7">32</text>
<text x="94.9" y="81.3">34</text>
<text x="94.9" y="83.8">36</text>
<text x="139.4" y="80">33</text>
<text x="139.4" y="82.5">35</text>
<text x="148.3" y="80">34</text>
<text x="148.3" y="82.5">36</text>
<text x="214.9" y="82.5">14</text>
<text x="224.5" y="80" transform="rotate(-90 224.5 80)">16</text>
<text x="232.7" y="82.5">15</text>
<text x="10.4" y="85.9">B</text>
<text x="36.5" y="86.4">37</text>
<text x="36.5" y="88.9">39</text>
<text x="94.9" y="86.4">38</text>
<text x="94.9" y="88.9">40</text>
<text x="139.4" y="85.1">37</text>
<text x="139.4" y="87.6">39</text>
<text x="148.3" y="85.1">38</text>
<text x="148.3" y="87.6">40</text>
<text x="214.9" y="87.6">11</text>
<text x="233.2" y="85.1">1</text>
<text x="233.2" y="87.6">2</text>
<text x="285.4" y="85.9">B</text>
<text x="36.5" y="91.4">x1</text>
<text x="36.5" y="94">x3</text>
<text x="94.9" y="91.4">x2</text>
<text x="94.9" y="94">x4</text>
<text x="139.4" y="90.2">41</text>
<text x="139.4" y="92.7">43</text>
<text x="139.4" y="95.2">45</text>
<text x="148.3" y="90.2">42</text>
<text x="148.3" y="92.7">44</text>
<text x="148.3" y="95.2">46</text>
<text x="214.9" y="90.2">10</text>
<text x="214.9" y="95.2">12</text>
<text x="233.2" y="90.2">3</text>
<text x="233.2" y="92.7">4</text>
<text x="233.2" y="95.2">5</text>
<text x="36.5" y="96.5">x5</text>
<text x="36.5" y="99.1">x7</text>
<text x="36.5" y="101.6">x9</text>
<text x="94.4" y="101.6">x10</text>
<text x="94.9" y="96.5">x6</text>
<text x="94.9" y="99.1">x8</text>
<text x="214.9" y="97.8">13</text>
<text x="233.2" y="97.8">6</text>
<text x="233.2" y="100.3">7</text>
<text x="36" y="104.1">x11</text>
<text x="36" y="106.7">x13</text>
<text x="48.7" y="102.5">Pins x1-x8 have to follow PS Labs spec. !</text>
<text x="94.4" y="104.1">x12</text>
<text x="94.4" y="106.7">x14</text>
<text x="233.2" y="105.4">9</text>
<text x="36" y="109.2">x15</text>
<text x="36" y="111.8">x17</text>
<text x="94.4" y="109.2">x16</text>
<text x="94.4" y="111.8">x18</text>
<text x="224.5" y="110" transform="rotate(-90 224.5 110)">8</text>
<text x="36.4" y="114.3">p1</text>
<text x="36.4" y="119.4">p3</text>
<text x="94.9" y="114.3">p2</text>
<text x="94.9" y="119.4">p4</text>
<text x="36.4" y="121.9">p5</text>
<text x="36.4" y="124.5">p7</text>
<text x="94.9" y="121.9">p6</text>
<text x="94.9" y="124.5">p8</text>
<text x="36.4" y="127">p9</text>
<text x="94.4" y="127">p10</text>
<text x="10.4" y="135.9">C</text>
<text x="214.8" y="137.2">1</text>
<text x="223.7" y="137.2">2</text>
<text x="285.4" y="135.9">C</text>
<text x="214.8" y="139.7">3</text>
<text x="214.8" y="142.2">5</text>
<text x="223.7" y="139.7">4</text>
<text x="223.7" y="142.2">6</text>
<text x="77.6" y="144.8">1</text>
<text x="77.6" y="147.3">3</text>
<text x="77.6" y="149.9">5</text>
<text x="86.5" y="144.8">2</text>
<text x="86.5" y="147.3">4</text>
<text x="86.5" y="149.9">6</text>
<text x="106.8" y="144.8">1</text>
<text x="106.8" y="147.3">2</text>
<text x="106.8" y="149.9">3</text>
<text x="214.8" y="144.8">7</text>
<text x="223.7" y="144.8">8</text>
<text x="77.6" y="152.4">7</text>
<text x="77.6" y="154.9">9</text>
<text x="86" y="154.9">10</text>
<text x="86.5" y="152.4">8</text>
<text x="106.8" y="152.4">4</text>
<text x="106.8" y="154.9">5</text>
<text x="77.1" y="157.5">11</text>
<text x="77.1" y="160">13</text>
<text x="86" y="157.5">12</text>
<text x="86" y="160">14</text>
<text x="106.8" y="157.5">6</text>
<text x="106.8" y="160">7</text>
<text x="77.1" y="162.6">15</text>
<text x="77.1" y="165.1">17</text>
<text x="86" y="162.6">16</text>
<text x="86" y="165.1">18</text>
<text x="106.8" y="162.6">8</text>
<text x="106.8" y="165.1">9</text>
<text x="77.6" y="171.4">1</text>
<text x="77.6" y="174">3</text>
<text x="86.5" y="171.4">2</text>
<text x="86.5" y="174">4</text>
<text x="106.8" y="171.4">1</text>
<text x="106.8" y="174">2</text>
<text x="77.6" y="176.5">5</text>
<text x="77.6" y="179.1">7</text>
<text x="86.5" y="176.5">6</text>
<text x="86.5" y="179.1">8</text>
<text x="106.8" y="176.5">3</text>
<text x="106.8" y="179.1">4</text>
<text x="10.4" y="185.9">D</text>
<text x="77.1" y="184.1">11</text>
<text x="77.6" y="181.6">9</text>
<text x="86" y="181.6">10</text>
<text x="86" y="184.1">12</text>
<text x="106.8" y="181.6">5</text>
<text x="106.8" y="184.1">6</text>
<text x="285.4" y="185.9">D</text>
<text x="77.1" y="186.7">13</text>
<text x="77.1" y="189.2">15</text>
<text x="77.1" y="191.8">17</text>
<text x="86" y="186.7">14</text>
<text x="86" y="189.2">16</text>
<text x="86" y="191.8">18</text>
<text x="106.8" y="186.7">7</text>
<text x="106.8" y="189.2">8</text>
<text x="106.8" y="191.8">9</text>
<text x="35" y="199.9">1</text>
<text x="85" y="199.9">2</text>
<text x="135" y="199.9">3</text>
<text x="185" y="199.9">4</text>
<text x="235" y="199.9">5</text>
<text x="285" y="199.9">6</text>
</g>
<g font-size="1.8" fill="#008484">
<text x="221.1" y="29.1">74HC595</text>
<text x="254.2" y="27.6">1K</text>
<text x="261.8" y="27.6">R1</text>
<text x="265.6" y="27.6">D1</text>
<text x="272" y="27.6">LED RED</text>
<text x="22.2" y="30.8">+3.3V</text>
<text x="65.6" y="34.8">U1</text>
<text x="104.2" y="32.1">+5V</text>
<text x="254.2" y="32.7">1K</text>
<text x="261.8" y="32.7">R2</text>
<text x="265.6" y="32.7">D2</text>
<text x="272" y="32.7">LED RED</text>
<text x="40.4" y="41.5">PIN1:3V3</text>
<text x="59.8" y="37.2">maxim_exp_slot</text>
<text x="86.3" y="41.5">PIN2:5V</text>
<text x="139.9" y="41.9">3</text>
<text x="143.8" y="39.9">J3</text>
<text x="148.7" y="41.9">4</text>
<text x="217.7" y="41.5">SRCLK</text>
<text x="217.7" y="36.4">SER</text>
<text x="225.4" y="37.5" transform="rotate(-90 225.4 37.5)">VCC</text>
<text x="229.3" y="39">QB</text>
<text x="229.3" y="36.4">QA</text>
<text x="229.3" y="41.5">QC</text>
<text x="254.2" y="37.8">1K</text>
<text x="261.8" y="37.8">R3</text>
<text x="265.6" y="37.8">D3</text>
<text x="272" y="37.8">LED RED</text>
<text x="40.4" y="44.1">PIN3*:DI,DO,I2C:SDA</text>
<text x="40.4" y="46.6">PIN5*:DI,DO,I2C:SCK</text>
<text x="84.5" y="46.6">PIN6:GND</text>
<text x="86.3" y="44.1">PIN4:5V</text>
<text x="217.7" y="44.1">SRCLR</text>
<text x="229.3" y="44.1">QD</text>
<text x="229.3" y="46.6">QE</text>
<text x="254.2" y="42.8">1K</text>
<text x="254.2" y="47.9">1K</text>
<text x="261.8" y="42.8">R4</text>
<text x="261.8" y="47.9">R5</text>
<text x="265.6" y="42.8">D4</text>
<text x="265.6" y="47.9">D5</text>
<text x="272" y="42.8">LED RED</text>
<text x="272" y="47.9">LED RED</text>
<text x="40.4" y="49.1">PIN7:AI,DI,DO,Count:1</text>
<text x="40.4" y="51.7">PIN9:GND</text>
<text x="71.8" y="51.7">PIN10:AI,DI,DO,COM1:Rx</text>
<text x="73" y="49.1">PIN8:AI,DI,DO,COM1:Tx</text>
<text x="217.7" y="49.1">RCLK</text>
<text x="217.7" y="51.7">OE</text>
<text x="229.2" y="51.7">QG</text>
<text x="229.4" y="49.1">QF</text>
<text x="254.2" y="53">1K</text>
<text x="261.8" y="53">R6</text>
<text x="265.6" y="53">D6</text>
<text x="272" y="53">LED RED</text>
<text x="40.4" y="54.2">PIN11*:DI,DO,COM2:Rx</text>
<text x="40.4" y="56.8">PIN13:AI,DI,DO,Count:2</text>
<text x="40.4" y="59.3">PIN15:AI,DI,DO,Count:3</text>
<text x="72" y="59.3">PIN16:AI,DI,DO,COM2:Tx</text>
<text x="72.6" y="54.2">PIN12:AI,DI,DO,PWM:1A</text>
<text x="83.5" y="56.8">PIN14:GND</text>
<text x="190.5" y="58.2">C1</text>
<text x="198.1" y="58.2">C2</text>
<text x="228.8" y="59.3">QH'</text>
<text x="229.3" y="54.2">QH</text>
<text x="254.2" y="58.1">1K</text>
<text x="261.8" y="58.1">R7</text>
<text x="265.6" y="58.1">D7</text>
<text x="272" y="58.1">LED RED</text>
<text x="40.4" y="61.8">PIN17:3V3</text>
<text x="40.4" y="64.4">PIN19*:DI,DO,SPI:MOSI</text>
<text x="69.5" y="61.8">PIN18*:DI,DO,FAST_COUNT</text>
<text x="83.5" y="64.4">PIN20:GND</text>
<text x="122.6" y="65">GND</text>
<text x="190.8" y="60.5">100nF</text>
<text x="198.2" y="60.5">22uF</text>
<text x="225.4" y="60.7" transform="rotate(-90 225.4 60.7)">GND</text>
<text x="254.2" y="63.2">1K</text>
<text x="261.8" y="63.2">R8</text>
<text x="265.6" y="63.2">D8</text>
<text x="272" y="63.2">LED RED</text>
<text x="40.4" y="66.9">PIN21*:DI,DO,SPI:MISO</text>
<text x="40.4" y="69.5">PIN23*:DI,DO,SPI:CLOCK</text>
<text x="72.6" y="66.9">PIN22:AI,DI,DO,PWM:1B</text>
<text x="73.1" y="69.5">PIN24:AI,DI,DO,Count:4</text>
<text x="186.1" y="71.4">GND</text>
<text x="223" y="71.4">GND</text>
<text x="40.4" y="72">PIN25:GND</text>
<text x="40.4" y="74.5">PIN27*:DI,DO,I2C2:SDA</text>
<text x="40.4" y="77.1">PIN29:AI,DI,DO,PWM:1C</text>
<text x="73.3" y="74.5">PIN28*:DI,DO,I2C2:SCK</text>
<text x="80.3" y="72">PIN26:AI,DI,DO</text>
<text x="83.5" y="77.1">PIN30:GND</text>
<text x="254.2" y="74.6">1K</text>
<text x="261.8" y="74.6">R9</text>
<text x="265.6" y="74.6">D9</text>
<text x="272" y="74.6">LED RED</text>
<text x="40.4" y="79.6">PIN31*:DI,DO,PWM:2B</text>
<text x="40.4" y="82.2">PIN33*:DI,DO</text>
<text x="81.9" y="79.6">PIN32*:DI,DO</text>
<text x="83.5" y="82.2">PIN34:GND</text>
<text x="217.3" y="79.7">U3</text>
<text x="217.7" y="83.4">SER</text>
<text x="227.4" y="79.7">74HC595</text>
<text x="229.3" y="83.4">QA</text>
<text x="254.2" y="79.7">1K</text>
<text x="261.9" y="79.7">R10 D10</text>
<text x="272" y="79.7">LED RED</text>
<text x="40.4" y="84.7">PIN35*:DI,DO,SPI2:MISO</text>
<text x="40.4" y="87.2">PIN37:AI,DI,DO,COM1:DE</text>
<text x="40.4" y="89.8">PIN39:GND</text>
<text x="72.4" y="87.2">PIN38*:DI,DO,SPI2:MOSI</text>
<text x="73.2" y="89.8">PIN40*:DI,DO,SPI2:SCK</text>
<text x="74.2" y="84.7">PIN36*:DI,DO,PWM:2A</text>
<text x="217.7" y="88.5">SRCLK</text>
<text x="225.4" y="84.5" transform="rotate(-90 225.4 84.5)">VCC</text>
<text x="229.3" y="86">QB</text>
<text x="229.3" y="88.5">QC</text>
<text x="254.2" y="84.8">1K</text>
<text x="254.2" y="89.8">1K</text>
<text x="261.9" y="84.8">R11 D11</text>
<text x="261.9" y="89.8">R12 D12</text>
<text x="272" y="84.8">LED RED</text>
<text x="272" y="89.8">LED RED</text>
<text x="40.4" y="92.3">x1</text>
<text x="40.4" y="94.9">x3</text>
<text x="91" y="92.3">x2</text>
<text x="91" y="94.9">x4</text>
<text x="112.5" y="93">GND</text>
<text x="217.7" y="91.1">SRCLR</text>
<text x="229.3" y="91.1">QD</text>
<text x="229.3" y="93.6">QE</text>
<text x="254.2" y="94.9">1K</text>
<text x="261.9" y="94.9">R13 D13</text>
<text x="272" y="94.9">LED RED</text>
<text x="18.5" y="101.8">GND</text>
<text x="40.4" y="97.4">x5</text>
<text x="40.4" y="99.9">x7</text>
<text x="91" y="97.4">x6</text>
<text x="91" y="99.9">x8</text>
<text x="217.7" y="96.1">RCLK</text>
<text x="217.7" y="98.7">OE</text>
<text x="229.2" y="98.7">QG</text>
<text x="229.3" y="101.2">QH</text>
<text x="229.4" y="96.1">QF</text>
<text x="254.2" y="100">1K</text>
<text x="261.9" y="100">R14 D14</text>
<text x="272" y="100">LED RED</text>
<text x="20.4" y="106.5">+3.3VP</text>
<text x="40.4" y="105">x11</text>
<text x="40.4" y="107.6">x13</text>
<text x="40.4" y="102.5">x9</text>
<text x="90" y="102.5">x10</text>
<text x="90" y="105">x12</text>
<text x="90" y="107.6">x14</text>
<text x="108.1" y="107.8">+3.3VP</text>
<text x="225.4" y="107.7" transform="rotate(-90 225.4 107.7)">GND</text>
<text x="228.8" y="106.3">QH'</text>
<text x="254.2" y="105.1">1K</text>
<text x="261.9" y="105.1">R15 D15</text>
<text x="272" y="105.1">LED RED</text>
<text x="40.4" y="110.1">x15</text>
<text x="40.4" y="112.6">x17</text>
<text x="90" y="110.1">x16</text>
<text x="90" y="112.6">x18</text>
<text x="200.7" y="112.8">C3</text>
<text x="208.3" y="112.8">C4</text>
<text x="254.2" y="111.4">1K</text>
<text x="261.9" y="111.4">R16 D16</text>
<text x="272" y="111.4">LED RED</text>
<text x="23.6" y="115.9">+5VP</text>
<text x="40.4" y="115.2">3v3</text>
<text x="90" y="115.2">3v3</text>
<text x="107.4" y="115.9">+5VP</text>
<text x="200.9" y="115.1">100nF</text>
<text x="208.4" y="115.1">22uF</text>
<text x="223" y="119.6">GND</text>
<text x="19.9" y="122.3">+12V</text>
<text x="40.4" y="120.3">RESERVED</text>
<text x="40.4" y="122.8">5v</text>
<text x="40.4" y="125.3">p7</text>
<text x="83.2" y="120.3">RESERVED</text>
<text x="90.9" y="125.3">p8</text>
<text x="91" y="122.8">5v</text>
<text x="110.1" y="122.3">+12V</text>
<text x="196.3" y="126">GND</text>
<text x="275" y="123.4">GND</text>
<text x="40.4" y="127.9">12V</text>
<text x="89.8" y="127.9">12V</text>
<text x="218.7" y="130">J6</text>
<text x="231.7" y="131.2">+3.3V</text>
<text x="237.6" y="131.9">+3.3VP</text>
<text x="247.7" y="131.2">+5V</text>
<text x="252.2" y="131.2">+5VP</text>
<text x="209.7" y="132.4">Conn_02x04_Odd_Even</text>
<text x="72.5" y="142.5">Conn_02x09_Odd_Even</text>
<text x="81.6" y="140.2">J4</text>
<text x="150.1" y="143.2">1K</text>
<text x="157.8" y="143.2">R17 D17</text>
<text x="167.9" y="143.2">LED RED</text>
<text x="112.7" y="154.8">J5</text>
<text x="170.9" y="152.6">GND</text>
<text x="113.2" y="157.1">Conn_01x09</text>
<text x="81.6" y="166.9">J1</text>
<text x="72.5" y="169.2">Conn_02x09_Odd_Even</text>
<text x="112.7" y="181.5">J2</text>
<text x="113.2" y="183.8">Conn_01x09</text>
</g>
<g font-size="1.8">
<text x="223.7" y="26.8">U2</text>
<text x="224.5" y="27.7" transform="rotate(-90 224.5 27.7)">P_V</text>
<text x="198.1" y="35.6">MOSI</text>
<text x="132.1" y="39.4">19</text>
<text x="132.1" y="41.9">38 Conn_02x23_Odd_Even</text>
<text x="156.8" y="39.4">MOSI</text>
<text x="198.1" y="40.6">SCK</text>
<text x="27.9" y="45.7">5</text>
<text x="27.9" y="43.2">3</text>
<text x="132.1" y="44.4">23</text>
<text x="132.1" y="47">40</text>
<text x="157.6" y="44.4">SCK</text>
<text x="27.9" y="53.3">11</text>
<text x="27.9" y="48.3">7</text>
<text x="103.5" y="50.8">10</text>
<text x="103.5" y="53.3">12</text>
<text x="104.4" y="48.3">8</text>
<text x="132.1" y="49.5">31</text>
<text x="132.1" y="52.1">33</text>
<text x="155.3" y="49.5">LATCH</text>
<text x="187.7" y="51.9" transform="rotate(-90 187.7 51.9)">P_V</text>
<text x="198.1" y="48.3">LATCH</text>
<text x="210.8" y="50.8">CS1</text>
<text x="27.9" y="58.4">15</text>
<text x="27.9" y="55.9">13</text>
<text x="103.5" y="58.4">16</text>
<text x="157.9" y="54.6">CS1</text>
<text x="157.9" y="57.1">CS2</text>
<text x="27.9" y="63.5">19</text>
<text x="103.5" y="61">18</text>
<text x="132.1" y="62.2">3</text>
<text x="132.1" y="64.8">7</text>
<text x="156.5" y="62.2">5</text>
<text x="156.5" y="64.8">8</text>
<text x="27.9" y="68.6">23</text>
<text x="27.9" y="66">21</text>
<text x="103.5" y="66">22</text>
<text x="103.5" y="68.6">24</text>
<text x="103.5" y="71.1">26</text>
<text x="132.1" y="67.3">10</text>
<text x="132.1" y="69.8">12</text>
<text x="155.5" y="67.3">11</text>
<text x="155.5" y="69.8">13</text>
<text x="27.9" y="76.2">29</text>
<text x="27.9" y="73.7">27</text>
<text x="103.5" y="73.7">28</text>
<text x="132.1" y="72.4">15</text>
<text x="132.1" y="74.9">18</text>
<text x="132.1" y="77.5">21</text>
<text x="155.5" y="72.4">16</text>
<text x="155.5" y="74.9">19</text>
<text x="155.5" y="77.5">22</text>
<text x="224.5" y="74.7" transform="rotate(-90 224.5 74.7)">P_V</text>
<text x="27.9" y="83.8">35</text>
<text x="27.9" y="81.3">33</text>
<text x="27.9" y="78.7">31</text>
<text x="103.5" y="78.7">32</text>
<text x="103.5" y="83.8">36</text>
<text x="132.1" y="80">23</text>
<text x="132.1" y="82.5">26</text>
<text x="155.5" y="80">24</text>
<text x="155.5" y="82.5">27</text>
<text x="27.9" y="86.4">37</text>
<text x="103.5" y="86.4">38</text>
<text x="103.5" y="88.9">40</text>
<text x="132.1" y="85.1">28</text>
<text x="132.1" y="87.6">31</text>
<text x="155.5" y="85.1">29</text>
<text x="155.5" y="87.6">32</text>
<text x="27.9" y="91.4">x1</text>
<text x="27.9" y="94">x3</text>
<text x="103.5" y="94">x4</text>
<text x="103.5" y="91.4">x2</text>
<text x="132.1" y="90.2">33</text>
<text x="132.1" y="92.7">36</text>
<text x="132.1" y="95.2">38</text>
<text x="155.5" y="90.2">35</text>
<text x="155.5" y="92.7">37</text>
<text x="155.5" y="95.2">40</text>
<text x="27.9" y="101.6">x9</text>
<text x="27.9" y="99.1">x7</text>
<text x="27.9" y="96.5">x5</text>
<text x="102.5" y="101.6">x10</text>
<text x="103.5" y="96.5">x6</text>
<text x="103.5" y="99.1">x8</text>
<text x="209.5" y="97.8">CS2</text>
<text x="27.9" y="106.7">x13</text>
<text x="27.9" y="104.1">x11</text>
<text x="102.5" y="104.1">x12</text>
<text x="102.5" y="106.7">x14</text>
<text x="197.9" y="106.5" transform="rotate(-90 197.9 106.5)">P_V</text>
<text x="27.9" y="111.8">x17</text>
<text x="27.9" y="109.2">x15</text>
<text x="102.5" y="109.2">x16</text>
<text x="102.5" y="111.8">x18</text>
<text x="27.9" y="119.4">p3</text>
<text x="103.4" y="119.4">p4</text>
<text x="27.9" y="124.5">p7</text>
<text x="103.4" y="124.5">p8</text>
<text x="236" y="123.4" transform="rotate(-90 236 123.4)">QH</text>
<text x="201.9" y="137.2">P_V</text>
<text x="143.5" y="143.5">P_V</text>
<text x="69.8" y="144.8">x1</text>
<text x="69.8" y="147.3">x2</text>
<text x="69.8" y="149.9">x3</text>
<text x="99.1" y="144.8">x10</text>
<text x="99.1" y="147.3">x11</text>
<text x="99.1" y="149.9">x12</text>
<text x="69.8" y="152.4">x4</text>
<text x="69.8" y="154.9">x5</text>
<text x="99.1" y="152.4">x13</text>
<text x="99.1" y="154.9">x14</text>
<text x="69.8" y="157.5">x6</text>
<text x="69.8" y="160">x7</text>
<text x="99.1" y="157.5">x15</text>
<text x="99.1" y="160">x16</text>
<text x="69.8" y="162.6">x8</text>
<text x="69.8" y="165.1">x9</text>
<text x="95.1" y="165.1">QH</text>
<text x="99.1" y="162.6">x17</text>
<text x="99.1" y="165.1">x18</text>
<text x="69.8" y="171.4">x1</text>
<text x="69.8" y="174">x2</text>
<text x="99.1" y="171.4">x10</text>
<text x="99.1" y="174">x11</text>
<text x="69.8" y="176.5">x3</text>
<text x="69.8" y="179.1">x4</text>
<text x="99.1" y="176.5">x12</text>
<text x="99.1" y="179.1">x13</text>
<text x="69.8" y="181.6">x5</text>
<text x="69.8" y="184.1">x6</text>
<text x="99.1" y="181.6">x14</text>
<text x="99.1" y="184.1">x15</text>
<text x="69.8" y="186.7">x7</text>
<text x="69.8" y="189.2">x8</text>
<text x="69.8" y="191.8">x9</text>
<text x="91.8" y="191.8">LATCH</text>
<text x="99.1" y="186.7">x16</text>
<text x="99.1" y="189.2">x17</text>
<text x="99.1" y="191.8">x18</text>
</g>
</svg>
